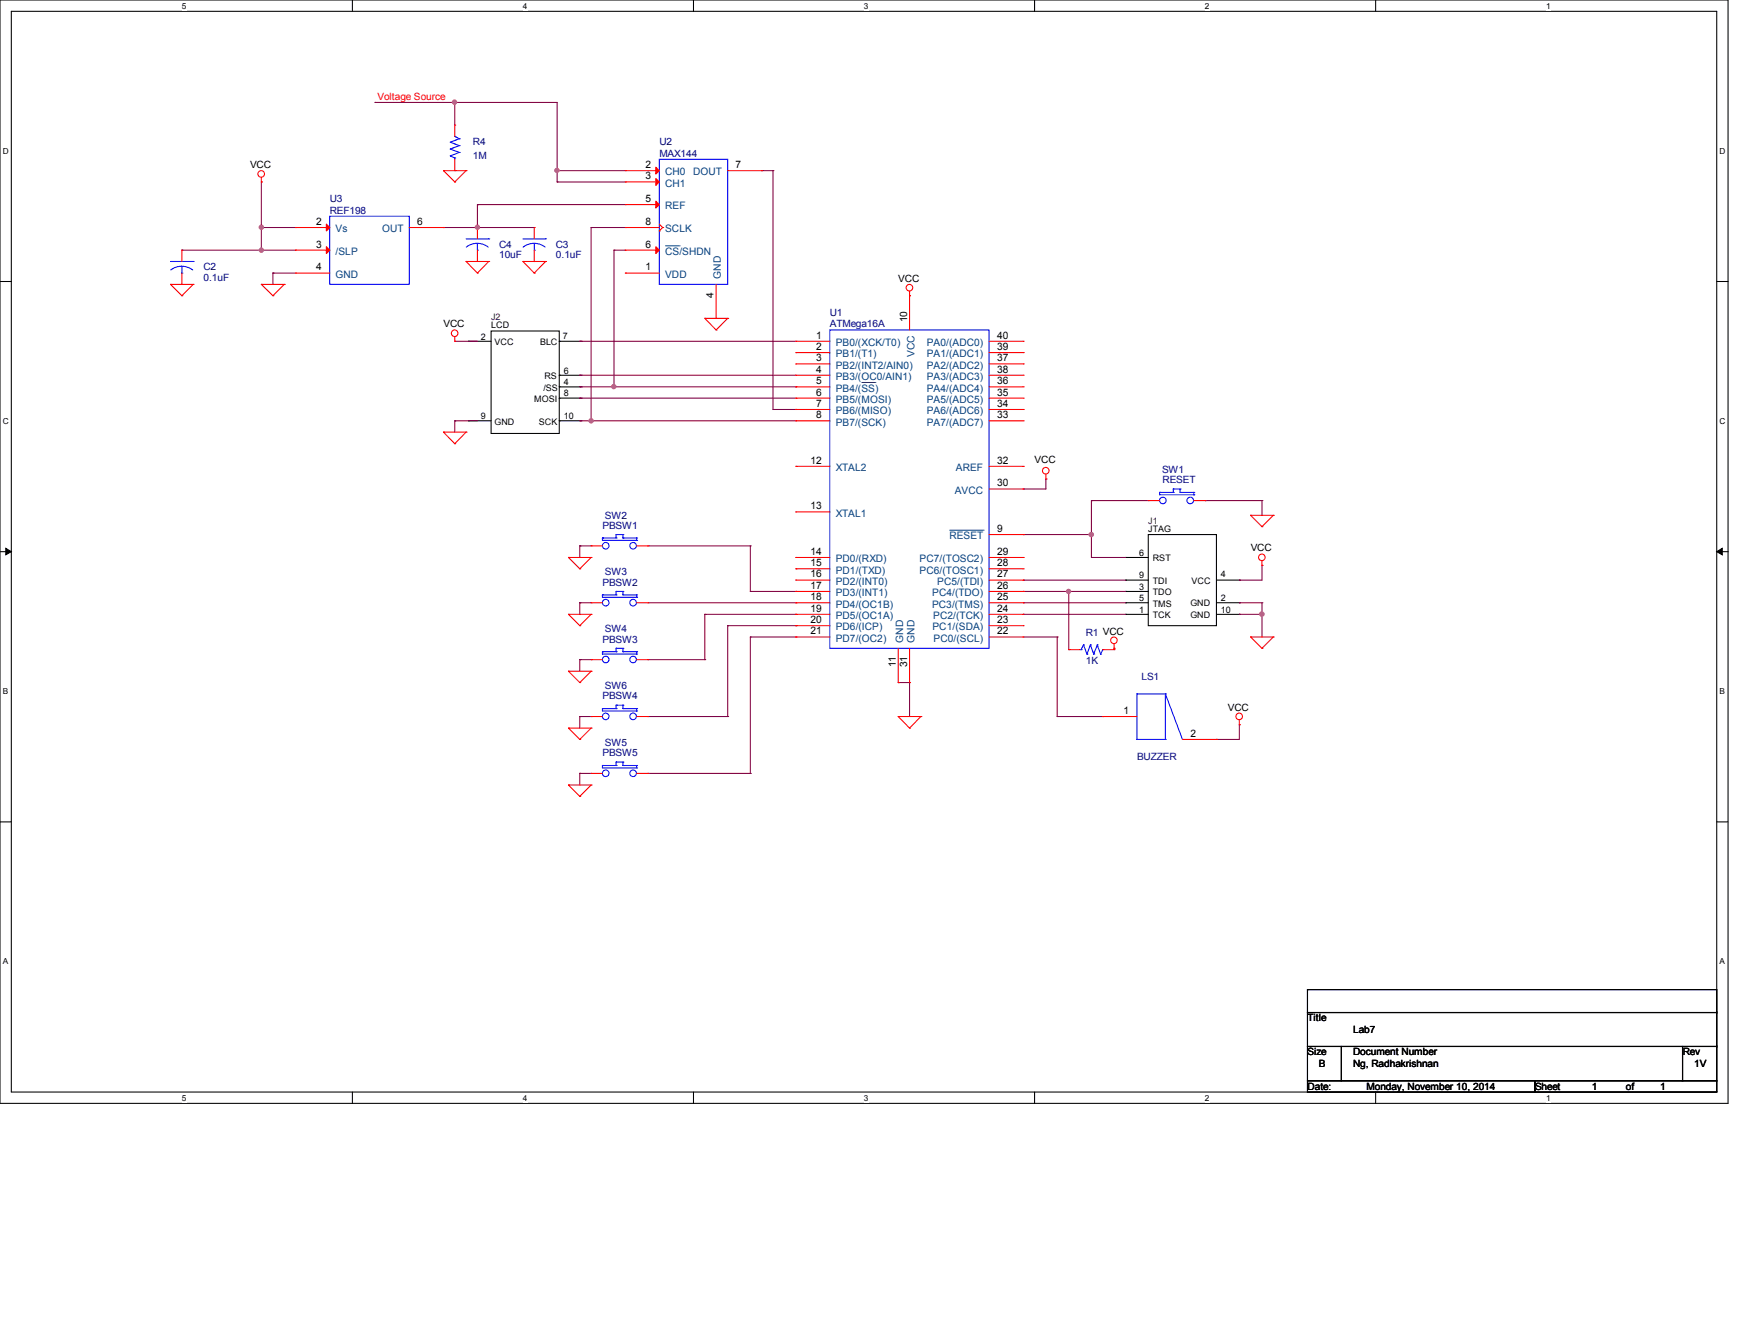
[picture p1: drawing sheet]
<svg xmlns="http://www.w3.org/2000/svg" width="279mm" height="216mm" viewBox="0 0 279 216" stroke-linecap="round" stroke-linejoin="round" font-family="sans-serif">
<path d="M0 0h278v177.4h-278zM1.8 1.8h274.3v173.8h-274.3z" fill="none" stroke="#000" stroke-width=".17"/>
<g fill="#fff">
<path d="M29.3 .2h.7v1.5h-.7z"/>
<path d="M29.3 175.8h.7v1.4h-.7z"/>
</g>
<path d="M56.7 0v1.8M56.7 175.6v1.8" fill="none" stroke="#000" stroke-width=".17"/>
<g fill="#fff">
<path d="M84.1 .2h.7v1.5h-.7z"/>
<path d="M84.1 175.8h.7v1.4h-.7z"/>
</g>
<path d="M111.5 0v1.8M111.5 175.6v1.8" fill="none" stroke="#000" stroke-width=".17"/>
<g fill="#fff">
<path d="M139 .2h.7v1.5h-.7z"/>
<path d="M139 175.8h.7v1.4h-.7z"/>
</g>
<path d="M166.4 0v1.8M166.4 175.6v1.8" fill="none" stroke="#000" stroke-width=".17"/>
<g fill="#fff">
<path d="M193.8 .2h.8v1.5h-.8z"/>
<path d="M193.8 175.8h.8v1.4h-.8z"/>
</g>
<path d="M221.3 0v1.8M221.3 175.6v1.8" fill="none" stroke="#000" stroke-width=".17"/>
<g fill="#fff">
<path d="M248.7 .2h.7v1.5h-.7z"/>
<path d="M248.7 175.8h.7v1.4h-.7z"/>
<path d="M.5 23.5h.9v1.5h-.9z"/>
<path d="M276.6 23.5h.9v1.5h-.9z"/>
<path d="M.5 67h.9v1.5h-.9z"/>
<path d="M276.6 67h.9v1.5h-.9z"/>
</g>
<path d="M0 45.3h1.8M276.1 45.3h1.9" fill="none" stroke="#000" stroke-width=".17"/>
<g fill="#fff">
<path d="M.5 110.4h.8v1.5h-.8z"/>
<path d="M276.6 110.4h.9v1.5h-.9z"/>
</g>
<path d="M0 88.7h1.8M276.1 88.7h1.9" fill="none" stroke="#000" stroke-width=".17"/>
<path d="M.9 88.1l.9 .6-.9 .5zM276.1 88.7l.9-.6v1.1z" fill="#000" stroke="#000" stroke-width=".16"/>
<g fill="#fff">
<path d="M.5 153.8h.8v1.5h-.8z"/>
<path d="M276.6 153.8h.8v1.5h-.8z"/>
</g>
<g fill="none" stroke="#000" stroke-width=".17">
<path d="M75.4 54.9h.1M75.4 54.9h3.6M79 53.2h11v16.5h-11zM90 54.9h.1M90 54.9h3.6M75.4 67.6h.1M75.4 67.6h3.6M90 60.3h.1M90 62.2h.1M90 64h.1M90 67.6h.1M90 67.6h3.6"/>
<path d="M90 60.3h3.6M90 62.2h3.6M90 64h3.6M181.1 89.6h.1M181.1 93.3h.1M181.1 95.1h.1M181.1 96.9h.1M181.1 98.8h.1M181.1 89.6h3.6M181.1 93.3h3.6M181.1 95.1h3.6M181.1 96.9h3.6"/>
<path d="M181.1 98.8h3.6M184.7 85.9h11v14.7h-11zM195.7 93.3h3.6M195.7 96.9h3.6M195.7 98.8h3.6M199.3 93.3h.1M199.3 96.9h.1M199.3 98.8h.1M0 132.1h1.8M276.1 132.1h1.9M210.3 159.1h65.8v3.7h-65.8zM210.3 162.8h65.8v5.4h-65.8z"/>
<path d="M210.3 168.2h5.5v5.5h-5.5zM210.3 173.7h36.6v1.9h-36.6zM215.8 168.2h54.8v5.5h-54.8zM246.9 173.7h29.2v1.9h-29.2zM270.6 168.2h5.5v5.5h-5.5z"/>
</g>
<g fill="none" stroke="#800040" stroke-width=".17">
<path d="M60.3 16.5h.1M60.3 16.5h29.3v12.8M73.2 16.5h.1M73.2 16.5v3.6M42 36.6h.1M42 29.3h.1M42 36.6h5.5M42 29.3v10.9M71.3 36.6h.1M71.3 36.6h14.6M76.8 36.6h.1M76.8 32.9h.1"/>
<path d="M76.8 32.9v3.7M76.8 32.9h23.8M89.6 29.3h.1M89.6 27.4h.1M89.6 27.4h11M89.6 29.3h11M95.1 36.6h.1M95.1 36.6h5.5M95.1 36.6v31M122.5 27.4h.1M122.5 27.4h1.8M124.3 27.4h.1"/>
<path d="M124.3 27.4v38.4h3.7M29.3 40.2h.1M29.3 40.2h18.2M42 40.2h.1M43.9 43.9h.1M43.9 43.9h3.6M43.9 43.9v1.8M73.2 54.9h.1M73.2 54.9h3.6M93.3 54.9h.1M93.3 54.9h34.7M98.8 40.2h.1"/>
<path d="M98.8 40.2h1.8M98.8 40.2v22M73.2 67.6h.1M73.2 67.6h3.6M73.2 67.6v1.9M93.3 60.3h.1M93.3 62.2h.1M93.3 64h.1M93.3 67.6h.1M93.3 60.3h34.7M93.3 62.2h34.7M93.3 64h34.7"/>
<path d="M93.3 67.6h34.7M95.1 67.6h.1M98.8 62.2h.1M128 65.8h.1M128 67.6h.1M128 62.2h.1M164.6 78.6h.1M168.2 77h.1M168.2 77v1.6h-3.6M93.3 87.8h.1M93.3 96.9h.1M93.3 96.9h1.8"/>
<path d="M93.3 87.8h1.8M93.3 87.8v1.8M93.3 96.9v1.9M104.2 96.9h23.8M104.2 87.8h16.5M113.4 98.8h.1M113.4 98.8h14.6M113.4 98.8v7.2M120.7 95.1h.1M120.7 87.8h.1M120.7 95.1h7.3M120.7 87.8v7.3"/>
<path d="M128 95.1h.1M128 98.8h.1M128 96.9h.1M164.6 95.1h.1M164.6 85.9h.1M164.6 93.3h.1M164.6 96.9h.1M164.6 98.8h.1M164.6 95.1h16.5M164.6 85.9h11M164.6 93.3h16.5M164.6 96.9h16.5"/>
<path d="M164.6 98.8h16.5M171.9 95.1h.1M171.9 95.1v9.3M175.6 80.5h.1M175.6 85.9h.1M175.6 89.6h.1M175.6 80.5v9.1M175.6 80.5h9.1M175.6 89.6h5.5M193.8 80.5h.1M193.8 80.5h9.2M199.3 93.3h.1"/>
<path d="M199.3 96.9h.1M199.3 98.8h.1M199.3 96.9h3.7M199.3 98.8h3.7M203 80.5h.1M203 90.9h.1M203 96.9h.1M203 98.8h.1M203 80.5v2.3M203 90.9v2.4h-3.7M203 96.9v5.5M93.3 106h.1"/>
<path d="M93.3 115.2h.1M93.3 106v1.9M93.3 115.2v1.9M93.3 106h1.8M93.3 115.2h1.8M104.2 106h9.2M104.2 115.2h12.9M113.4 106h.1M117.1 100.6h.1M117.1 115.2h.1M117.1 100.6v14.6M117.1 100.6h10.9"/>
<path d="M120.7 102.4h.1M120.7 102.4h7.3M120.7 102.4v21.9M128 100.6h.1M128 102.4h.1M144.5 109.7h.1M144.5 109.7h1.8M146.3 109.7h.1M146.3 109.7v5.5M164.6 102.4h5.5M170.1 102.4h.1M170.1 115.2h.1"/>
<path d="M170.1 115.2h7.3M170.1 102.4v12.8M177.4 115.2h.1M179.2 104.2h.1M179.2 104.2v.2M195.7 118.9h.1M199.3 116.5h.1M199.3 116.5v2.4h-3.6M93.3 124.3h.1M93.3 124.3v1.9M93.3 124.3h1.8M104.2 124.3h16.5"/>
<path d="M120.7 124.3h.1"/>
</g>
<g fill="#f0f" stroke="#f0f" stroke-width=".17">
<circle cx="171.9" cy="95.1" r=".34"/>
<circle cx="175.5" cy="85.9" r=".35"/>
<circle cx="203" cy="98.7" r=".35"/>
<circle cx="42" cy="36.5" r=".34"/>
<circle cx="42" cy="40.2" r=".34"/>
<circle cx="98.7" cy="62.1" r=".34"/>
<circle cx="95.1" cy="67.6" r=".34"/>
<circle cx="76.8" cy="36.5" r=".34"/>
<circle cx="89.6" cy="27.4" r=".34"/>
<circle cx="73.1" cy="16.4" r=".34"/>
</g>
<g fill="none" stroke="#f00" stroke-width=".17">
<path d="M42 29.3h.1M42 28.5v.8M47.5 36.6h.1M47.5 36.6h5.5M65.8 36.6h5.5M71.3 27.4h.1M71.3 36.6h.1M71.3 27.4h3.7M71.3 27.4l1.9 1.9M73.2 29.3h.1M73.2 20.1h.1M73.2 27.4h.1"/>
<path d="M73.2 20.1v1.8M73.2 25.6v1.8M75 27.4h.1M75 27.4l-1.8 1.9M76.8 36.6h.1M76.8 36.6v1.8M85.9 36.6h.1M85.9 36.6v1.8M100.6 32.9h.1M100.6 36.6h.1M100.6 27.4h.1M100.6 29.3h.1"/>
<path d="M100.6 27.4h5.4M100.6 36.6h5.4M100.6 32.9h5.4M100.6 29.3h5.4M106 37.1h.1M106 36l.6 .6M106.6 36.6h.1M106.6 36.6l-.6 .5M117.1 27.4h5.4M122.5 27.4h.1M27.4 45.7h.1M27.4 45.7h3.7"/>
<path d="M27.4 45.7l1.9 1.8M29.3 47.5h.1M29.3 40.2h.1M29.3 45.7h.1M29.3 40.2v1.8M29.3 43.9v1.8M31.1 45.7h.1M31.1 45.7l-1.8 1.8M42 45.7h.1M42 45.7h3.7M42 45.7l1.9 1.8M43.9 47.5h.1"/>
<path d="M45.7 45.7h.1M45.7 45.7l-1.8 1.8M47.5 43.9h.1M47.5 40.2h.1M47.5 43.9h5.5M47.5 40.2h5.5M73.2 54.9h.1M73.2 54.1v.8M75 42h.1M75 42h3.6M75 42l1.8 1.9M76.8 43.9h.1"/>
<path d="M76.8 42h.1M76.8 40.2v1.8M78.6 42h.1M78.6 42l-1.8 1.9M84.1 42h.1M84.1 42h3.7M84.1 42l1.8 1.9M85.9 43.9h.1M85.9 42h.1M85.9 40.2v1.8M87.8 42h.1M87.8 42l-1.9 1.9"/>
<path d="M100.6 43.9h.1M100.6 40.2h.1M100.6 43.9h5.4M100.6 40.2h5.4M113.4 51.2h.1M113.4 51.2h3.7M113.4 51.2l1.8 1.8M115.2 53h.1M115.2 51.2h.1M115.2 45.7v5.5M117.1 51.2h.1M117.1 51.2l-1.9 1.8"/>
<path d="M128 54.9h.1M128 56.7h.1M128 58.5h.1M128 54.9h5.5M128 56.7h5.5M128 58.5h5.5M146.3 47.5h.1M146.3 46.8v6.2M159.1 54.9h5.5M159.1 56.7h5.5M159.1 58.5h5.5M164.6 58.5h.1"/>
<path d="M164.6 56.7h.1M164.6 54.9h.1M71.3 69.5h.1M71.3 69.5h3.7M71.3 69.5l1.9 1.8M73.2 71.3h.1M75 69.5h.1M75 69.5l-1.8 1.8M128 60.3h.1M128 62.2h.1M128 64h.1M128 65.8h.1"/>
<path d="M128 67.6h.1M128 75h.1M128 60.3h5.5M128 62.2h5.5M128 64h5.5M128 65.8h5.5M128 67.6h5.5M128 75h5.5M159.1 60.3h5.5M159.1 62.2h5.5M159.1 64h5.5M159.1 65.8h5.5"/>
<path d="M159.1 67.6h5.5M159.1 75h5.5M159.1 78.6h5.5M164.6 67.6h.1M164.6 65.8h.1M164.6 64h.1M164.6 62.2h.1M164.6 60.3h.1M164.6 78.6h.1M164.6 75h.1M168.2 77h.1M168.2 76.2v.8"/>
<path d="M91.4 89.6h.1M91.4 98.8h.1M91.4 89.6h3.7M91.4 89.6l1.9 1.8M91.4 98.8h3.7M91.4 98.8l1.9 1.8M93.3 91.4h.1M95.1 89.6h.1M95.1 98.8h.1M95.1 96.9h.1M95.1 87.8h.1M95.1 89.6l-1.8 1.8"/>
<path d="M95.1 98.8l-1.8 1.8M95.1 96.9h1.8M95.1 87.8h1.8M102.4 96.9h1.8M102.4 87.8h1.8M104.2 96.9h.1M104.2 87.8h.1M128 82.3h.1M128 89.6h.1M128 91.4h.1M128 93.3h.1M128 95.1h.1"/>
<path d="M128 96.9h.1M128 98.8h.1M128 89.6h5.5M128 98.8h5.5M128 96.9h5.5M128 82.3h5.5M128 91.4h5.5M128 93.3h5.5M128 95.1h5.5M159.1 89.6h5.5M159.1 98.8h5.5M159.1 96.9h5.5"/>
<path d="M159.1 85.9h5.5M159.1 91.4h5.5M159.1 93.3h5.5M159.1 95.1h5.5M164.6 85.9h.1M164.6 98.8h.1M164.6 96.9h.1M164.6 95.1h.1M164.6 93.3h.1M164.6 91.4h.1M164.6 89.6h.1M184.7 80.5h.1"/>
<path d="M184.7 80.5h1.8M192 80.5h1.8M193.8 80.5h.1M201.2 82.8h.1M201.2 82.8h3.6M201.2 82.8l1.8 1.9M203 84.7h.1M203 90.9h.1M203 90.2v.7M204.8 82.8h.1M204.8 82.8l-1.8 1.9M91.4 117.1h.1"/>
<path d="M91.4 107.9h.1M91.4 117.1h3.7M91.4 117.1l1.9 1.8M91.4 107.9h3.7M91.4 107.9l1.9 1.8M93.3 118.9h.1M93.3 109.7h.1M93.3 100.6h.1M95.1 117.1h.1M95.1 107.9h.1M95.1 115.2h.1M95.1 106h.1"/>
<path d="M95.1 115.2h1.8M95.1 117.1l-1.8 1.8M95.1 107.9l-1.8 1.8M95.1 106h1.8M102.4 115.2h1.8M102.4 106h1.8M104.2 115.2h.1M104.2 106h.1M128 100.6h.1M128 102.4h.1M128 102.4h5.5M128 100.6h5.5"/>
<path d="M144.5 115.2h.1M144.5 109.7h.1M144.5 115.2h3.6M144.5 115.2l1.8 1.9M144.5 104.2v5.5M146.3 117.1h.1M146.3 109.7h.1M146.3 104.2v5.5M148.1 115.2h.1M148.1 115.2l-1.8 1.9M159.1 102.4h5.5M159.1 100.6h5.5"/>
<path d="M164.6 102.4h.1M164.6 100.6h.1M171.9 104.4h.1M171.9 104.4h1.8M177.4 115.2h.1M177.4 115.2h5.5M177.4 104.4h1.8M179.2 104.2h.1M179.2 104.4h.1M179.2 103.5v.7M190.2 118.9h5.5M195.7 118.9h.1"/>
<path d="M199.3 116.5h.1M199.3 115.7v.8M201.2 102.4h.1M201.2 102.4h3.6M201.2 102.4l1.8 1.8M203 104.2h.1M204.8 102.4h.1M204.8 102.4l-1.8 1.8M91.4 126.2h.1M91.4 126.2h3.7M91.4 126.2l1.9 1.8M93.3 128h.1"/>
<path d="M95.1 126.2h.1M95.1 124.3h.1M95.1 126.2l-1.8 1.8M95.1 124.3h1.8M102.4 124.3h1.8M104.2 124.3h.1"/>
<circle cx="42" cy="28" r=".53"/>
<circle cx="73.1" cy="53.6" r=".53"/>
<circle cx="146.3" cy="46.2" r=".53"/>
<circle cx="168.2" cy="75.7" r=".53"/>
<circle cx="203" cy="89.6" r=".53"/>
<circle cx="179.2" cy="102.9" r=".53"/>
<circle cx="199.3" cy="115.2" r=".53"/>
</g>
<g fill="none" stroke="#00f" stroke-width=".17">
<path d="M53 34.8h12.8v10.9h-12.8zM72.4 25.1h.1M72.4 24h.1M72.4 22.9h.1M72.4 25.1l.8 .3M72.4 24l1.5 .5M72.4 22.9l1.5 .5M73.2 21.9h.1M73.2 25.4h.1M73.2 21.9l.7 .4M73.2 25.4v.2M73.9 24.5h.1"/>
<path d="M73.9 23.4h.1M73.9 22.3h.1M73.9 24.5l-1.5 .6M73.9 23.4l-1.5 .6M73.9 22.3l-1.5 .6M75 38.4h3.6M75 39.7a2.88 2.88 0 0 1 3.5 0M76.8 39.1v1.1M78.6 38.4h.1M84.1 38.4h3.7M85.9 39.1l1.1 .2 .7 .4M85.9 39.1l-1.1 .2-.6 .4"/>
<path d="M85.9 39.1v1.1M87.8 38.4h.1M106 25.6h11.1v20.1h-11.1zM27.4 42h3.7M29.2 42.8l.8 .1 1 .5M29.2 42.8l-.7 .1-1 .5M29.3 43.9h.1M29.3 42.8v1.1M31.1 42h.1M76.8 40.2h.1M85.9 40.2h.1M133.5 53h25.6v51.2h-25.6z"/>
<path d="M186.5 79.2h.1M186.5 79.2v.3h5.5M186.5 79.2h2.2M188.7 78.6h.1M188.7 79.2h.1M188.7 78.6h1.1M188.7 78.6v.6M189.8 79.2h.1M189.8 78.6h.1M189.8 79.2h2.2M189.8 78.6v.6M192 79.5h.1"/>
<path d="M192 79.2h.1M192 79.2v.3M96.9 95.6h.1M96.9 86.5h.1M96.9 86.5v.4h5.5M96.9 95.6v.4h5.5M96.9 95.6h2.2M96.9 86.5h2.2M99.1 95.1h.1M99.1 95.6h.1M99.1 85.9h.1M99.1 86.5h.1"/>
<path d="M99.1 85.9v.6M99.1 95.1v.5M99.1 95.1h1.1M99.1 85.9h1.1M100.2 95.6h.1M100.2 95.1h.1M100.2 86.5h.1M100.2 85.9h.1M100.2 85.9v.6M100.2 95.1v.5M100.2 95.6h2.2M100.2 86.5h2.2"/>
<path d="M102.4 96h.1M102.4 95.6h.1M102.4 86.9h.1M102.4 86.5h.1M102.4 86.5v.4M102.4 95.6v.4M96.9 113.9h.1M96.9 104.8h.1M96.9 113.9v.4h5.5M96.9 113.9h2.2M96.9 104.8v.4h5.5M96.9 104.8h2.2"/>
<path d="M99.1 113.4h.1M99.1 113.9h.1M99.1 104.2h.1M99.1 104.8h.1M99.1 113.4h1.1M99.1 104.2v.6M99.1 113.4v.5M99.1 104.2h1.1M100.2 113.9h.1M100.2 113.4h.1M100.2 104.8h.1M100.2 104.2h.1"/>
<path d="M100.2 113.9h2.2M100.2 104.2v.6M100.2 113.4v.5M100.2 104.8h2.2M102.4 114.3h.1M102.4 113.9h.1M102.4 105.2h.1M102.4 104.8h.1M102.4 104.8v.4M102.4 113.9v.4M173.7 104.4h.2M173.9 104.4h.1"/>
<path d="M174.3 103.7h.1M174.3 103.7l-.4 .7M174.3 103.7l.5 1.5M174.8 105.2h.1M175.4 103.7h.1M175.4 103.7l-.6 1.5M175.4 103.7l.5 1.5M175.9 105.2h.1M176.5 103.7h.1M176.5 103.7l-.6 1.5M176.5 103.7l.5 1.5M177 105.2h.1"/>
<path d="M177.4 104.4h.1M177.4 104.4l-.4 .8M182.9 118.9h.1M182.9 111.5h.1M182.9 111.5v7.4M182.9 118.9h4.6M182.9 111.5h4.6M187.5 118.9h.1M187.5 111.5h.1M187.5 111.5v7.4M187.5 111.5l2.7 7.4M190.2 118.9h.1"/>
<path d="M96.9 123.1h.1M96.9 123.1v.3h5.5M96.9 123.1h2.2M99.1 122.5h.1M99.1 123.1h.1M99.1 122.5v.6M99.1 122.5h1.1M100.2 123.1h.1M100.2 122.5h.1M100.2 122.5v.6M100.2 123.1h2.2M102.4 123.4h.1"/>
<path d="M102.4 123.1h.1M102.4 123.1v.3"/>
<circle cx="97.4" cy="96.9" r=".53"/>
<circle cx="97.4" cy="87.7" r=".53"/>
<circle cx="101.8" cy="96.9" r=".53"/>
<circle cx="101.8" cy="87.7" r=".53"/>
<circle cx="187" cy="80.5" r=".53"/>
<circle cx="191.5" cy="80.5" r=".53"/>
<circle cx="97.4" cy="115.2" r=".53"/>
<circle cx="97.4" cy="106" r=".53"/>
<circle cx="101.8" cy="106" r=".53"/>
<circle cx="101.8" cy="115.2" r=".53"/>
<circle cx="97.4" cy="124.3" r=".53"/>
<circle cx="101.8" cy="124.3" r=".53"/>
</g>
<g fill="#f00" stroke="#f00" stroke-width=".17">
<path d="M52.5 36l.5 .6-.5 .5z"/>
<path d="M52.5 39.7l.5 .5-.5 .6z"/>
<path d="M105.5 32.3l.5 .6-.5 .5z"/>
<path d="M105.5 39.7l.5 .5-.5 .6z"/>
<path d="M105.5 26.9l.5 .5-.5 .6z"/>
<path d="M105.5 28.7l.5 .6-.5 .5z"/>
</g>
<path d="M107 39.5h2.3M109.3 39.5h.1M138.6 61.5h2.2M140.8 61.5h.1M152.7 85.2h5.5M158.2 85.2h.1" fill="none" stroke="#004080" stroke-width=".16"/>
<g font-size="1.7">
<text x="103.9" y="27">2</text>
<text x="103.9" y="28.8">3</text>
<text x="118.3" y="27">7</text>
<text x="103.9" y="32.5">5</text>
<text x="50.8" y="36.2">2</text>
<text x="50.8" y="39.8">3</text>
<text x="67.1" y="36.2">6</text>
<text x="103.9" y="39.8">6</text>
<text x="103.9" y="36.2">8</text>
<text x="50.8" y="43.5">4</text>
<text x="103.9" y="43.5">1</text>
<text x="131.3" y="54.4">1</text>
<text x="131.3" y="56.3">2</text>
<text x="131.3" y="58.1">3</text>
<text x="131.3" y="59.9">4</text>
<text x="160.4" y="58.1">37</text>
<text x="160.4" y="59.9">38</text>
<text x="160.4" y="56.3">39</text>
<text x="160.4" y="54.4">40</text>
<text x="131.3" y="61.8">5</text>
<text x="131.3" y="63.6">6</text>
<text x="131.3" y="65.4">7</text>
<text x="160.4" y="65.4">34</text>
<text x="160.4" y="63.6">35</text>
<text x="160.4" y="61.8">36</text>
<text x="131.3" y="67.2">8</text>
<text x="160.4" y="67.2">33</text>
<text x="130.4" y="74.5">12</text>
<text x="160.4" y="74.5">32</text>
<text x="130.4" y="81.9">13</text>
<text x="160.4" y="78.2">30</text>
<text x="130.4" y="89.2">14</text>
<text x="160.4" y="85.5">9</text>
<text x="160.4" y="89.2">29</text>
<text x="130.4" y="91">15</text>
<text x="130.4" y="92.8">16</text>
<text x="130.4" y="94.7">17</text>
<text x="160.4" y="94.7">26</text>
<text x="160.4" y="92.8">27</text>
<text x="160.4" y="91">28</text>
<text x="130.4" y="96.5">18</text>
<text x="130.4" y="98.3">19</text>
<text x="130.4" y="100.2">20</text>
<text x="130.4" y="102">21</text>
<text x="160.4" y="102">22</text>
<text x="160.4" y="100.2">23</text>
<text x="160.4" y="98.3">24</text>
<text x="160.4" y="96.5">25</text>
<text x="180.7" y="114.8">1</text>
<text x="191.5" y="118.4">2</text>
</g>
<g font-size="1.7" fill="#004080">
<text x="107" y="28.2">CH0</text>
<text x="111.5" y="28.2">DOUT</text>
<text x="107" y="33.7">REF</text>
<text x="107" y="30">CH1</text>
<text x="54" y="37.3">Vs</text>
<text x="54" y="41">/SLP</text>
<text x="61.5" y="37.3">OUT</text>
<text x="107" y="41">CS/SHDN</text>
<text x="107" y="37.3">SCLK</text>
<text x="54" y="44.7">GND</text>
<text x="107" y="44.7">VDD</text>
<text x="134.4" y="55.6">PB0/(XCK/T0)</text>
<text x="134.4" y="57.4">PB1/(T1)</text>
<text x="134.4" y="59.3">PB2/(INT2/AIN0)</text>
<text x="149.1" y="59.3">PA2/(ADC2)</text>
<text x="149.1" y="57.4">PA1/(ADC1)</text>
<text x="149.1" y="55.6">PA0/(ADC0)</text>
<text x="134.4" y="61.1">PB3/(OC0/AIN1)</text>
<text x="134.4" y="62.9">PB4/(SS)</text>
<text x="134.4" y="64.8">PB5/(MOSI)</text>
<text x="149.1" y="64.8">PA5/(ADC5)</text>
<text x="149.1" y="62.9">PA4/(ADC4)</text>
<text x="149.1" y="61.1">PA3/(ADC3)</text>
<text x="134.4" y="66.6">PB6/(MISO)</text>
<text x="134.4" y="68.4">PB7/(SCK)</text>
<text x="149.1" y="68.4">PA7/(ADC7)</text>
<text x="149.1" y="66.6">PA6/(ADC6)</text>
<text x="134.4" y="75.7">XTAL2</text>
<text x="153.8" y="75.7">AREF</text>
<text x="134.4" y="83.1">XTAL1</text>
<text x="153.6" y="79.4">AVCC</text>
<text x="152.7" y="86.7">RESET</text>
<text x="134.4" y="90.4">PD0/(RXD)</text>
<text x="134.4" y="92.2">PD1/(TXD)</text>
<text x="134.4" y="94">PD2/(INT0)</text>
<text x="134.4" y="95.8">PD3/(INT1)</text>
<text x="147.9" y="92.2">PC6/(TOSC1)</text>
<text x="147.9" y="90.4">PC7/(TOSC2)</text>
<text x="150" y="95.8">PC4/(TDO)</text>
<text x="150.8" y="94">PC5/(TDI)</text>
<text x="134.4" y="97.7">PD4/(OC1B)</text>
<text x="134.4" y="99.5">PD5/(OC1A)</text>
<text x="134.4" y="101.3">PD6/(ICP)</text>
<text x="149.9" y="97.7">PC3/(TMS)</text>
<text x="150" y="101.3">PC1/(SDA)</text>
<text x="150.1" y="99.5">PC2/(TCK)</text>
<text x="134.4" y="103.2">PD7/(OC2)</text>
<text x="150.2" y="103.2">PC0/(SCL)</text>
</g>
<text font-size="1.6" fill="#f00" x="60.7" y="16.1">Voltage Source</text>
<g font-size="1.6" fill="#000080">
<text x="76.1" y="23.4">R4</text>
<text x="106.1" y="23.4">U2</text>
<text x="76.1" y="25.6">1M</text>
<text x="106.1" y="25.2">MAX144</text>
<text x="53" y="32.5">U3</text>
<text x="53" y="34.3">REF198</text>
<text x="80.3" y="39.8">C4</text>
<text x="80.3" y="41.5">10uF</text>
<text x="89.4" y="39.8">C3</text>
<text x="89.4" y="41.5">0.1uF</text>
<text x="32.7" y="43.5">C2</text>
<text x="32.7" y="45.1">0.1uF</text>
<text x="133.5" y="50.8">U1</text>
<text x="133.5" y="52.6">ATMega16A</text>
<text x="186.9" y="76">SW1</text>
<text x="187" y="77.7">RESET</text>
<text x="97.3" y="83.4">SW2</text>
<text x="96.9" y="85">PBSW1</text>
<text x="96.9" y="94.1">PBSW2</text>
<text x="97.3" y="92.5">SW3</text>
<text x="97.3" y="101.6">SW4</text>
<text x="96.9" y="103.3">PBSW3</text>
<text x="174.6" y="102.2">R1 VCC</text>
<text x="174.6" y="106.8">1K</text>
<text x="96.9" y="112.4">PBSW4</text>
<text x="97.3" y="110.8">SW6</text>
<text x="183.6" y="109.3">LS1</text>
<text x="97.3" y="119.9">SW5</text>
<text x="96.9" y="121.6">PBSW5</text>
<text x="182.9" y="122.1">BUZZER</text>
</g>
<g font-size="1.6">
<text x="40.2" y="27.1">VCC</text>
<text x="114.8" y="47.9" transform="rotate(-90 114.8 47.9)">4</text>
<text x="144.5" y="45.3">VCC</text>
<text x="71.3" y="52.6">VCC</text>
<text x="145.9" y="51.8" transform="rotate(-90 145.9 51.8)">10</text>
<text x="166.4" y="74.4">VCC</text>
<text x="201.2" y="88.6">VCC</text>
<text x="144.1" y="107.3" transform="rotate(-90 144.1 107.3)">11</text>
<text x="145.9" y="107.3" transform="rotate(-90 145.9 107.3)">31</text>
<text x="197.5" y="114.3">VCC</text>
<text x="210.3" y="164.2">Title</text>
<text x="217.7" y="166">Lab7</text>
<text x="210.3" y="169.7">Size</text>
<text x="212.2" y="171.5">B</text>
<text x="217.7" y="169.7">Document Number</text>
<text x="217.7" y="171.5">Ng, Radhakrishnan</text>
<text x="270.7" y="169.7">Rev</text>
<text x="272.5" y="171.5">1V</text>
<text x="210.3" y="175.2">Date:</text>
<text x="219.8" y="175.2">Monday, November 10, 2014</text>
<text x="246.9" y="175.2">Sheet</text>
<text x="256.1" y="175.2">1</text>
<text x="261.5" y="175.2">of</text>
<text x="267" y="175.2">1</text>
</g>
<g font-size="1.6" fill="#004080">
<text x="116" y="44.8" transform="rotate(-90 116 44.8)">GND</text>
<text x="147.1" y="57.4" transform="rotate(-90 147.1 57.4)">VCC</text>
<text x="145.3" y="103.3" transform="rotate(-90 145.3 103.3)">GND</text>
<text x="147.1" y="103.3" transform="rotate(-90 147.1 103.3)">GND</text>
</g>
<g font-size="1.4" fill="#400040">
<text x="79" y="51.4">J2</text>
<text x="184.7" y="84.2">J1</text>
</g>
<g font-size="1.4">
<text x="79" y="52.7">LCD</text>
<text x="77.3" y="54.7">2</text>
<text x="79.5" y="55.5">VCC</text>
<text x="86.9" y="55.5">BLC</text>
<text x="90.5" y="54.6">7</text>
<text x="85.9" y="64.6">MOSI</text>
<text x="87.4" y="62.8">/SS</text>
<text x="87.6" y="61">RS</text>
<text x="90.7" y="60.1">6</text>
<text x="90.7" y="61.9">4</text>
<text x="90.7" y="63.7">8</text>
<text x="77.3" y="67.4">9</text>
<text x="79.5" y="68.3">GND</text>
<text x="86.7" y="68.3">SCK</text>
<text x="90.7" y="67.4">10</text>
<text x="183.2" y="89.3">6</text>
<text x="184.7" y="85.5">JTAG</text>
<text x="183.2" y="93">9</text>
<text x="183.2" y="94.8">3</text>
<text x="185.4" y="90.2">RST</text>
<text x="185.4" y="93.9">TDI</text>
<text x="185.4" y="95.7">TDO</text>
<text x="191.6" y="93.9">VCC</text>
<text x="196.4" y="92.8">4</text>
<text x="183.2" y="96.6">5</text>
<text x="183.2" y="98.5">1</text>
<text x="185.4" y="97.5">TMS</text>
<text x="185.4" y="99.4">TCK</text>
<text x="191.5" y="97.4">GND</text>
<text x="191.5" y="99.4">GND</text>
<text x="196.4" y="96.6">2</text>
<text x="196.4" y="98.5">10</text>
</g>
<g font-size="1.3">
<text x="29.2" y="1.4">5</text>
<text x="84.1" y="1.4">4</text>
<text x="139" y="1.4">3</text>
<text x="193.8" y="1.4">2</text>
<text x="248.7" y="1.4">1</text>
<text x=".5" y="24.7">D</text>
<text x="276.6" y="24.7">D</text>
<text x=".5" y="68.2">C</text>
<text x="276.6" y="68.2">C</text>
<text x=".5" y="111.6">B</text>
<text x="276.6" y="111.6">B</text>
<text x=".5" y="155">A</text>
<text x="276.6" y="155">A</text>
<text x="29.2" y="177">5</text>
<text x="84.1" y="177">4</text>
<text x="139" y="177">3</text>
<text x="193.8" y="177">2</text>
<text x="248.7" y="177">1</text>
</g>
</svg>
